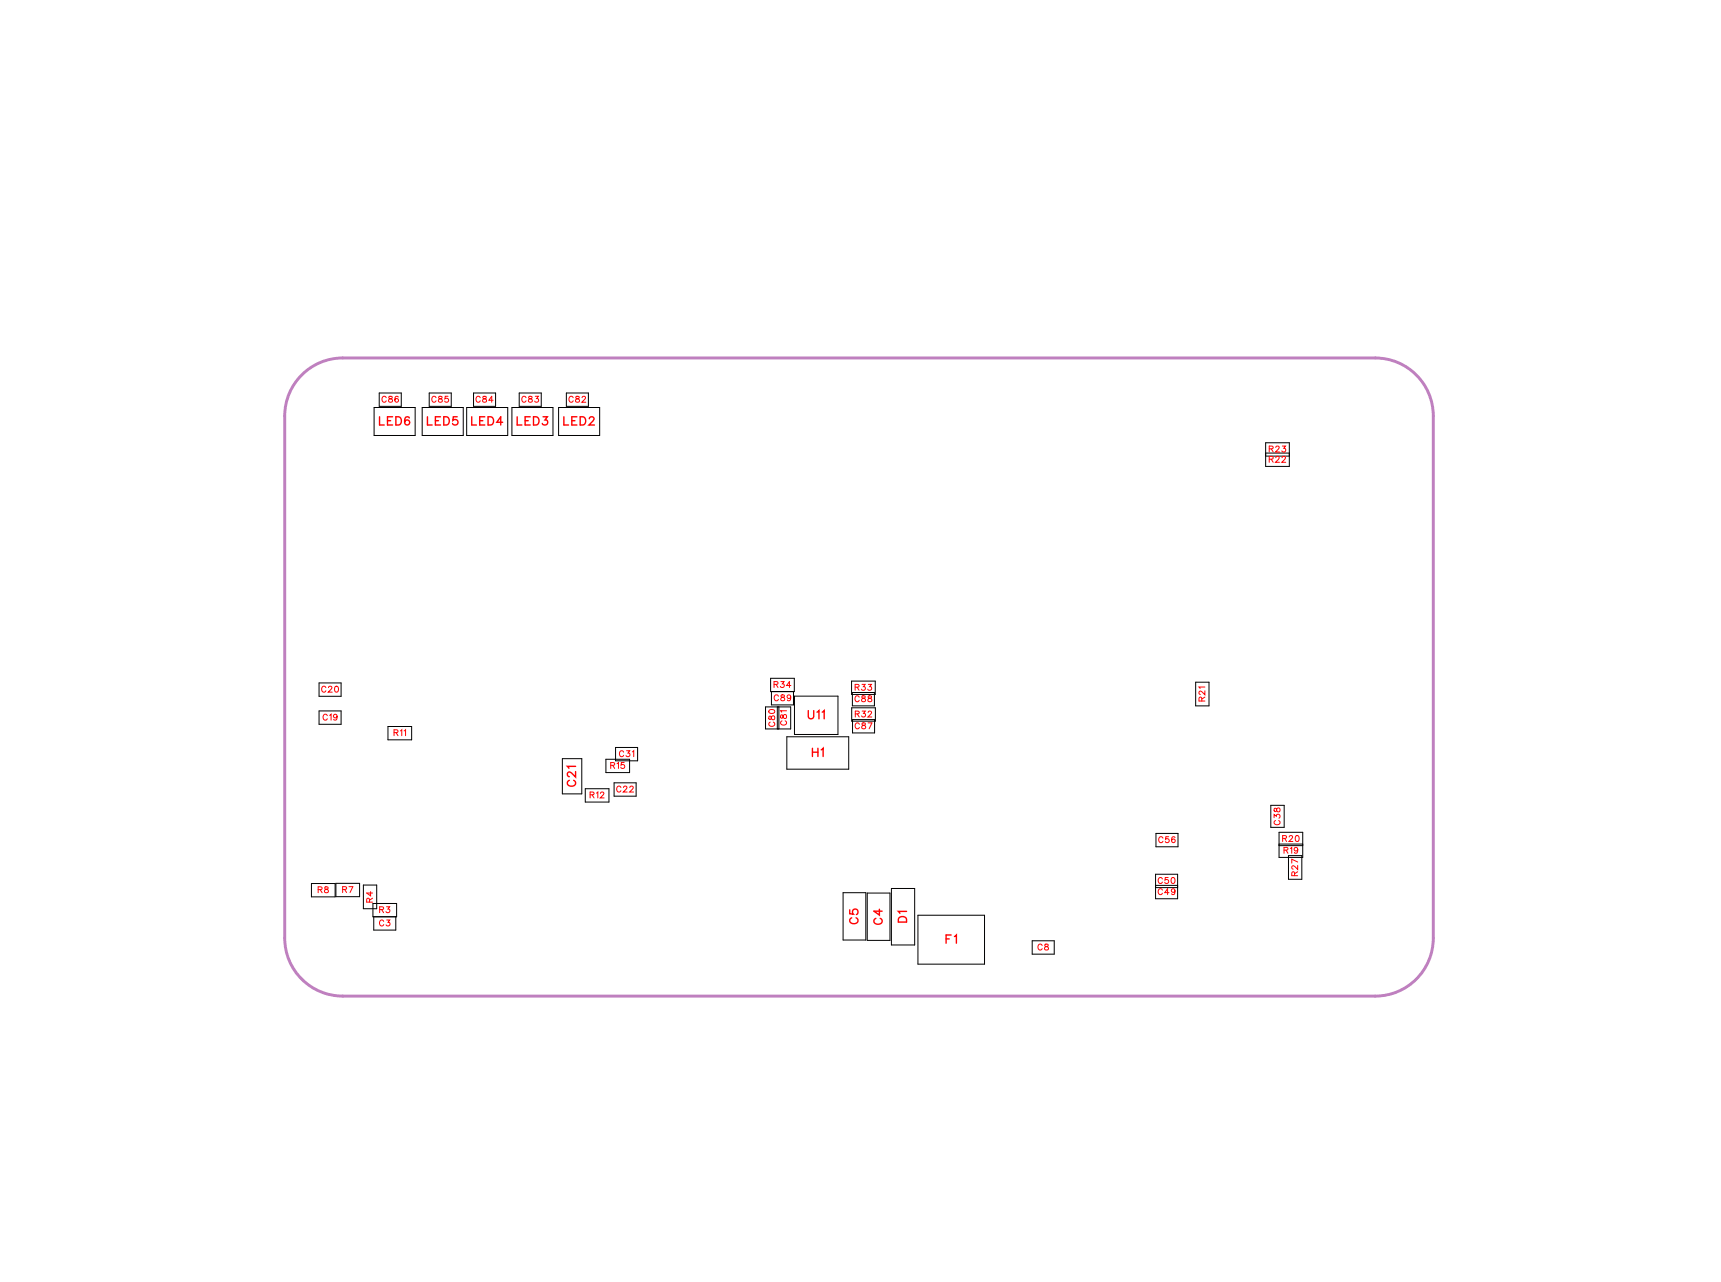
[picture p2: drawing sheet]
<svg xmlns="http://www.w3.org/2000/svg" width="148mm" height="110mm" viewBox="0 0 148 110" stroke-linecap="round" stroke-linejoin="round" font-family="sans-serif">
<path d="M25.7 32.6a5 5 0 0 1 3.8-1.7h89a5 5 0 0 1 5 5v45a5 5 0 0 1-5 5h-89a5 5 0 0 1-5-5v-45a5 5 0 0 1 1.2-3.3z" fill="none" stroke="#bf80bf" stroke-width=".25"/>
<g fill="none" stroke="#000" stroke-width=".09">
<path d="M32.2 35.1h3.6v2.4h-3.6zM32.7 33.9h1.9v1.1h-1.9zM36.4 35.1h3.5v2.4h-3.5zM37 33.9h1.9v1.1h-1.9zM40.2 35.1h3.6v2.4h-3.6zM40.8 33.9h1.9v1.1h-1.9zM44.1 35.1h3.6v2.4h-3.6zM44.8 33.9h1.9v1.1h-1.9zM48.1 35.1h3.6v2.4h-3.6zM48.8 33.9h1.9v1.1h-1.9zM109.1 38.2h2v2h-2zM109.1 39.1h2"/>
<path d="M109.1 39.3h2M27.5 58.9h1.9v1.1h-1.9zM66.4 58.5h2.1v1.1h-2.1zM66.5 59.6v1.2h1.9v-1.2M68.5 60h3.7v3.3h-3.7zM73.4 58.7h2v1.2h-2zM73.5 59.7h1.9v1.1h-1.9zM103.1 58.8h1.1v2h-1.1zM26.8 76.1h2.1v1.2h-2.1zM27.5 61.3h1.9v1.1h-1.9zM29 76.1h2v1.2h-2zM31.3 76.3h1.2v2h-1.2z"/>
<path d="M32.1 77.9h2.1v1.1h-2.1zM32.2 79v1.2h1.9v-1.2M33.4 62.6h2.1v1.2h-2.1zM48.5 65.4h1.6v3h-1.6zM50.4 68h2.1v1.1h-2.1zM52.2 65.4h2.1v1.2h-2.1zM52.9 67.5h1.9v1.1h-1.9zM53.1 64.4h1.9v1.2h-1.9zM66 60.9h2.2v1.9h-2.2zM67 60.9v1.9M67.1 60.9v1.9M67.8 63.5h5.4v2.8h-5.4z"/>
<path d="M72.7 76.9h1.9v4.1h-1.9zM73.4 61h2.1v1.2h-2.1zM73.5 62h1.9v1.2h-1.9zM74.8 77h1.9v4.1h-1.9zM76.8 76.6h2v4.8h-2zM79.1 78.9h5.8v4.2h-5.8zM99.6 75.3h1.9v2.2h-1.9zM99.6 76.3h1.9M99.6 76.5h1.9M99.6 71.8h1.9v1.2h-1.9zM109.5 69.4h1.2v1.9h-1.2zM110.2 71.7h2.1v2.2h-2.1z"/>
<path d="M110.2 72.7h2.1M110.2 72.9h2.1M111.1 73.7h1.1v2.1h-1.1zM89 81.1h1.9v1.1h-1.9z"/>
</g>
<g fill="none" stroke="#f00" stroke-width=".09">
<path d="M33.3 34.3a.19 .19 0 0 0-.2-.1 .19 .19 0 0 0-.2 .2v.1a.19 .19 0 0 0 .2 .2 .19 .19 0 0 0 .2-.2M33.5 34.2v.1a.21 .21 0 0 1 .3 .1 .21 .21 0 0 1 0 .2h-.3v-.2l.3-.1v-.1zM34.3 34.2a.22 .22 0 0 0-.3 .2 .22 .22 0 0 0 .3 .2 .16 .16 0 0 0-.1-.2 .16 .16 0 0 0-.2 .1M37.6 34.3a.19 .19 0 0 0-.2-.1 .19 .19 0 0 0-.2 .2v.1a.19 .19 0 0 0 .2 .2 .19 .19 0 0 0 .2-.2M37.8 34.2v.1a.21 .21 0 0 1 .3 .1 .21 .21 0 0 1 0 .2h-.3v-.2l.3-.1v-.1zM38.6 34.2h-.2v.2a.18 .18 0 0 1 .2 0 .18 .18 0 0 1 0 .2 .18 .18 0 0 1-.3 0M41.4 34.3a.19 .19 0 0 0-.2-.1 .19 .19 0 0 0-.2 .2v.1a.19 .19 0 0 0 .2 .2 .19 .19 0 0 0 .2-.2M41.6 34.2v.1a.21 .21 0 0 1 .3 .1 .21 .21 0 0 1 0 .2h-.3v-.2l.3-.1v-.1zM42.5 34.5h-.4l.3-.3v.5M45.3 34.3a.19 .19 0 0 0-.2-.1 .19 .19 0 0 0-.1 .2v.1a.19 .19 0 0 0 .1 .2 .19 .19 0 0 0 .2-.2M45.6 34.2v.1a.21 .21 0 0 1 .2 .1 .21 .21 0 0 1 0 .2h-.2v-.2l.3-.1-.1-.1zM46.1 34.2h.3l-.1 .2a.17 .17 0 0 1 .1 .2 .17 .17 0 0 1-.3 0"/>
<path d="M49.4 34.3a.19 .19 0 0 0-.2-.1 .19 .19 0 0 0-.2 .2v.1a.19 .19 0 0 0 .2 .2 .19 .19 0 0 0 .2-.2M49.7 34.2v.1a.21 .21 0 0 1 .2 .1 .21 .21 0 0 1 0 .2h-.3v-.2l.3-.1v-.1zM50.2 34.3l.1-.1 .2 .1-.3 .4h.3M109.4 39.6h.3v-.2l-.3-.1v.5M109.4 38.7h.3v-.2l-.3-.1v.6M109.6 39.6l.1 .2M109.6 38.7l.1 .3M110 39.5l.2-.2 .1 .2-.4 .3h.4M110 38.6l.2-.2 .1 .2-.4 .4h.4M110.5 39.5l.2-.2 .1 .2-.3 .3h.3M110.5 38.4h.3l-.1 .2a.17 .17 0 0 1 .1 .3 .17 .17 0 0 1-.3 0M28.1 59.3a.19 .19 0 0 0-.2-.2 .19 .19 0 0 0-.2 .2v.2a.19 .19 0 0 0 .2 .2 .19 .19 0 0 0 .2-.2"/>
<path d="M28.3 59.3l.1-.2 .2 .1-.3 .5h.3M28.9 59.2a.23 .23 0 0 1 .3 .2 .23 .23 0 0 1-.3 .2l-.1-.2zM66.7 59h.3l.1-.2-.4-.1v.6M66.9 59l.2 .3M67.3 58.7h.3l-.2 .2a.18 .18 0 0 1 .2 .3 .17 .17 0 0 1-.3 0M67.3 59.9v.2a.21 .21 0 0 1 .3 0 .21 .21 0 0 1 0 .3l-.3-.1v-.1l.3-.2v-.1zM68.2 59.1h-.4l.2-.4v.6M73.7 59.2h.3v-.1l-.3-.1v.5M73.9 59.2l.1 .3M74.3 59h.3l-.2 .2a.17 .17 0 0 1 .1 .3 .17 .17 0 0 1-.2-.1M74.3 60v.1a.21 .21 0 0 1 .2 .1 .21 .21 0 0 1 .1 .3l-.3-.1v-.1l.3-.2v-.1zM74.8 59h.3l-.1 .2a.17 .17 0 0 1 .1 .3 .17 .17 0 0 1-.3-.1"/>
<path d="M74.9 60v.1a.21 .21 0 0 1 .2 .1 .21 .21 0 0 1 0 .3l-.3-.1v-.1l.3-.2v-.1zM103.9 59.5v.4l-.4-.3-.2 .1 .2 .2M103.9 59.2h-.6l.1 .1M27.4 76.7h.3l.1-.2-.4-.1v.5M27.6 76.7l.2 .2M28 76.5v.1l.3 .2a.17 .17 0 0 1-.2 .1 .17 .17 0 0 1-.1-.1l.3-.2v-.1zM28.2 61.7a.19 .19 0 0 0-.2-.1 .19 .19 0 0 0-.2 .2v.1a.19 .19 0 0 0 .2 .2 .19 .19 0 0 0 .2-.2M28.4 61.7l.1-.1v.5M29.1 61.7a.18 .18 0 0 1-.3 .2 .16 .16 0 0 1 0-.3 .16 .16 0 0 1 .2 0v.4h-.2M29.5 76.7l.3-.1 .1-.1-.4-.1v.5M29.7 76.7l.2 .2M30.1 76.4h.3l-.2 .5"/>
<path d="M31.8 77.8v-.3l-.1-.1-.1 .4h.5M31.9 76.8v.4l-.3-.2h.5M32.1 77.4l-.3 .2M32.7 78.4h.3l.1-.1-.4-.1v.5M32.9 78.4l.2 .3M33.1 79.4a.19 .19 0 0 0-.2-.1 .19 .19 0 0 0-.2 .2v.1a.19 .19 0 0 0 .2 .2 .19 .19 0 0 0 .2-.1M33.3 78.2h.3l-.2 .1a.18 .18 0 0 1 .2 .3 .17 .17 0 0 1-.3 0M33.3 79.3h.3l-.2 .2a.18 .18 0 0 1 .2 .3 .17 .17 0 0 1-.3-.1M34 63.1h.3v-.1l-.3-.1v.5M34.1 63.1l.2 .3M34.5 63l.1-.1v.5M34.8 63l.2-.1v.5"/>
<path d="M50.9 68.5h.3v-.1l-.3-.1v.5M51 68.5l.2 .3M51.4 68.4l.1-.1v.5M51.8 68.4l.2-.1v.1l-.3 .4h.4M52.6 66l.3-.1 .1-.1-.4-.1v.5M52.8 66l.2 .2M53.2 65.8l.1-.1v.5M53.5 67.9a.19 .19 0 0 0-.2-.1 .19 .19 0 0 0-.1 .1v.2a.19 .19 0 0 0 .1 .2 .19 .19 0 0 0 .2-.2M53.7 67.9l.1-.1 .2 .1-.3 .4h.4M53.8 64.8a.19 .19 0 0 0-.3-.1 .19 .19 0 0 0-.1 .2v.1a.19 .19 0 0 0 .1 .2 .19 .19 0 0 0 .3-.1M53.8 65.7h-.2l-.1 .2a.18 .18 0 0 1 .3 0 .18 .18 0 0 1 0 .3 .18 .18 0 0 1-.3-.1M54 64.7h.3l-.2 .2a.18 .18 0 0 1 .2 .3 .17 .17 0 0 1-.3-.1"/>
<path d="M54.3 67.9l.1-.1 .2 .1-.3 .4h.3M54.5 64.8l.1-.1v.5M66.3 61.7v.3h.1a.21 .21 0 0 1 .1-.2 .21 .21 0 0 1 .3-.1v.2l-.1 .1h-.2l-.1-.3zM66.3 61.2a.25 .25 0 0 1 .3-.1 .25 .25 0 0 1 .2 .3 .25 .25 0 0 1-.4 .1 .25 .25 0 0 1-.1-.3zM66.4 62.2a.19 .19 0 0 0-.1 .3 .19 .19 0 0 0 .2 .1h.1a.19 .19 0 0 0 .2-.1 .19 .19 0 0 0-.1-.3M67.1 60a.19 .19 0 0 0-.2-.1 .19 .19 0 0 0-.2 .2v.1a.19 .19 0 0 0 .2 .2 .19 .19 0 0 0 .2-.1M67.3 61.6v.3h.2a.21 .21 0 0 1 0-.3 .21 .21 0 0 1 .3 0v.2l-.1 .1h-.2v-.3zM67.4 62.1a.19 .19 0 0 0-.1 .2 .19 .19 0 0 0 .2 .2h.1a.19 .19 0 0 0 .2-.2 .19 .19 0 0 0-.1-.2M67.8 61.3h-.5l.1 .1M68.2 60.1a.16 .16 0 0 1-.3 .1 .16 .16 0 0 1 0-.3 .16 .16 0 0 1 .2 .1v.4l-.2-.1M73.7 61.5h.3l.1-.1-.4-.1v.5M73.9 61.5l.2 .3"/>
<path d="M74.1 60.1a.19 .19 0 0 0-.3-.1 .19 .19 0 0 0-.1 .2v.1a.19 .19 0 0 0 .1 .2 .19 .19 0 0 0 .3-.1M74.1 62.4a.19 .19 0 0 0-.2-.1 .19 .19 0 0 0-.2 .2v.1a.19 .19 0 0 0 .2 .2 .19 .19 0 0 0 .2-.1M74.3 61.3h.3l-.2 .2a.18 .18 0 0 1 .2 .3 .17 .17 0 0 1-.3-.1M74.3 62.3v.2a.21 .21 0 0 1 .3 0 .21 .21 0 0 1 0 .3h-.3v-.2l.3-.2v-.1zM74.8 62.3h.4l-.3 .5M74.8 61.4l.2-.1 .1 .1-.3 .4h.3M100.2 75.8a.19 .19 0 0 0-.2-.2 .19 .19 0 0 0-.2 .2v.2a.19 .19 0 0 0 .2 .1 .19 .19 0 0 0 .2-.1M100.2 76.7a.19 .19 0 0 0-.2-.1 .19 .19 0 0 0-.2 .2v.1a.19 .19 0 0 0 .2 .2 .19 .19 0 0 0 .2-.1M100.2 72.2a.19 .19 0 0 0-.2-.1 .19 .19 0 0 0-.1 .2v.1a.19 .19 0 0 0 .1 .2 .19 .19 0 0 0 .2-.1M100.7 75.6h-.3v.3a.18 .18 0 0 1 .3-.1 .18 .18 0 0 1 0 .3 .18 .18 0 0 1-.3-.1M100.7 72.1h-.2v.2a.18 .18 0 0 1 .2 0 .18 .18 0 0 1 0 .3 .18 .18 0 0 1-.3-.1M100.8 76.9h-.4l.2-.3v.5"/>
<path d="M101 75.7a.23 .23 0 0 1 .3 .2 .23 .23 0 0 1-.3 .2l-.1-.2zM101.3 72.2v-.1a.22 .22 0 0 0-.3 .3 .22 .22 0 0 0 .3 .2 .16 .16 0 0 0-.1-.3 .16 .16 0 0 0-.2 .2M101.3 76.8a.16 .16 0 0 1-.2 .1 .16 .16 0 0 1-.1-.3 .16 .16 0 0 1 .3 .1l-.1 .4-.2-.1M103.6 60.4v-.3h-.2l-.1 .3h.6M103.9 60.1l-.3 .2M109.8 70.5v-.3l.2 .1a.17 .17 0 0 1 .3-.1 .17 .17 0 0 1-.1 .3M109.8 69.7v.2h.2a.21 .21 0 0 1 .1-.2 .21 .21 0 0 1 .2 0v.2l-.1 .1-.1-.1-.1-.2zM109.9 70.7a.19 .19 0 0 0-.1 .2 .19 .19 0 0 0 .2 .2h.1a.19 .19 0 0 0 .2-.2 .19 .19 0 0 0-.1-.2M110.6 72.3l.2-.1 .1-.1-.3-.1v.5M110.7 73.3h.3v-.2l-.3-.1v.5M110.7 72.3l.2 .2M110.8 73.3l.2 .2"/>
<path d="M111.1 72.1l.2-.1 .1 .2-.3 .3h.3M111.2 73.1l.1-.1v.5M111.6 75.5v-.3l-.2-.1-.1 .4h.6M111.7 72a.23 .23 0 0 1 .3 .3 .23 .23 0 0 1-.3 .2l-.1-.2zM111.9 74.6v.3l-.4-.3-.2 .1 .2 .2M111.9 75.1l-.3 .2M111.9 74.3l-.6-.2v.3M111.9 73.2a.16 .16 0 0 1-.3 .1 .16 .16 0 0 1 0-.2 .16 .16 0 0 1 .2 0v.4h-.2M89.8 81.5a.19 .19 0 0 0-.2-.1 .19 .19 0 0 0-.1 .2v.1a.19 .19 0 0 0 .1 .2 .19 .19 0 0 0 .2-.1M90.1 81.4v.1a.21 .21 0 0 1 .2 .1 .21 .21 0 0 1 0 .3l-.2-.1v-.1l.2-.2v-.1z"/>
</g>
<g fill="none" stroke="#f00" stroke-width=".12">
<path d="M32.7 35.9v.7h.4M33.4 36.3h.3M33.8 35.9h-.4v.7h.4M34.1 35.9h.3a.38 .38 0 0 1 .2 .4 .38 .38 0 0 1-.2 .3h-.3zM35.3 36h-.1a.35 .35 0 0 0-.4 .2 .35 .35 0 0 0 .3 .4 .22 .22 0 0 0 .2-.2 .22 .22 0 0 0-.2-.2 .22 .22 0 0 0-.2 .2M36.8 35.9v.7h.4M37.5 36.3h.3M38 35.9h-.5v.7h.5M38.3 35.9h.2a.38 .38 0 0 1 .2 .4 .38 .38 0 0 1-.2 .3h-.2zM39.4 35.9h-.3l-.1 .3a.25 .25 0 0 1 .4 0 .25 .25 0 0 1 0 .4 .25 .25 0 0 1-.4-.1M40.7 35.9v.7h.4M41.3 36.3h.3"/>
<path d="M41.8 35.9h-.5v.7h.5M42.1 35.9h.2a.38 .38 0 0 1 .2 .4 .38 .38 0 0 1-.2 .3h-.2zM43.3 36.4h-.5l.4-.5v.7M44.6 35.9v.7h.4M45.3 36.3h.2M45.7 35.9h-.4v.7h.4M46 35.9h.2a.38 .38 0 0 1 .3 .4 .38 .38 0 0 1-.3 .3h-.2zM46.8 35.9h.4l-.2 .3a.24 .24 0 0 1 .2 .4 .25 .25 0 0 1-.5-.1M48.6 35.9v.7h.4M49.3 36.3h.3M49.7 35.9h-.4v.7h.4M50 35.9h.2a.38 .38 0 0 1 .3 .4 .38 .38 0 0 1-.3 .3h-.2z"/>
<path d="M50.8 36.1l.1-.2h.2l.1 .2-.1 .2-.3 .3h.4M49.1 67.3a.26 .26 0 0 0-.2 .3 .26 .26 0 0 0 .3 .2h.1a.26 .26 0 0 0 .3-.2 .26 .26 0 0 0-.2-.3M49.6 66.5v.5l-.3-.4-.3-.1-.1 .2v.1l.2 .1M49.6 66.1h-.7l.1 .1M69.7 61.2v.6l.2 .2 .2-.1v-.7M70 64.5v.7M70 64.8h.5M70.4 61.4l.2-.2v.8M70.5 64.5v.7M70.8 64.6l.1-.1v.7M70.9 61.4l.1-.2v.8M73.2 78.4v.4h.3a.25 .25 0 0 1 0-.4 .25 .25 0 0 1 .4 .1 .25 .25 0 0 1-.1 .3"/>
<path d="M73.4 79.1a.26 .26 0 0 0-.2 .3 .26 .26 0 0 0 .3 .2h.2a.26 .26 0 0 0 .3-.2 .26 .26 0 0 0-.2-.3M75.5 79.2a.26 .26 0 0 0-.2 .2 .26 .26 0 0 0 .3 .3h.2a.26 .26 0 0 0 .2-.3 .26 .26 0 0 0-.1-.2M75.8 78.4v.5l-.5-.4h.7M77.5 79.1l.2-.1 .3 .1 .1 .4h-.7zM78.1 78.6h-.7l.2 .1M81.5 80.9h.3M82 80.6h-.5v.7M82.3 80.7l.1-.1v.7"/>
</g>
<g font-size="1.2" fill="#fff">
<text x="32.7" y="36.9">LED6</text>
<text x="36.8" y="36.9">LED5</text>
<text x="40.6" y="36.9">LED4</text>
<text x="44.5" y="36.9">LED3</text>
<text x="48.5" y="36.9">LED2</text>
<text x="69.6" y="62.3">U11</text>
<text x="70" y="65.5">H1</text>
<text x="49.9" y="67.8" transform="rotate(-90 49.9 67.8)">C21</text>
<text x="74.2" y="79.7" transform="rotate(-90 74.2 79.7)">C5</text>
<text x="76.3" y="79.7" transform="rotate(-90 76.3 79.7)">C4</text>
<text x="78.4" y="79.5" transform="rotate(-90 78.4 79.5)">D1</text>
<text x="81.5" y="81.6">F1</text>
</g>
<g font-size=".9" fill="#fff">
<text x="32.9" y="34.9">C86</text>
<text x="37.2" y="34.9">C85</text>
<text x="41" y="34.9">C84</text>
<text x="44.9" y="34.9">C83</text>
<text x="49" y="34.9">C82</text>
<text x="109.4" y="40.1">R22</text>
<text x="109.4" y="39.2">R23</text>
<text x="27.7" y="59.9">C20</text>
<text x="66.7" y="59.5">R34</text>
<text x="73.7" y="59.7">R33</text>
<text x="27.8" y="62.3">C19</text>
<text x="33.9" y="63.6">R11</text>
<text x="53.3" y="65.4">C31</text>
<text x="66.7" y="60.6">C89</text>
<text x="67" y="62.6" transform="rotate(-90 67 62.6)">C80</text>
<text x="68" y="62.5" transform="rotate(-90 68 62.5)">C81</text>
<text x="73.7" y="60.7">C88</text>
<text x="73.7" y="63">C87</text>
<text x="73.7" y="62">R32</text>
<text x="104.1" y="60.5" transform="rotate(-90 104.1 60.5)">R21</text>
<text x="50.8" y="69">R12</text>
<text x="52.6" y="66.4">R15</text>
<text x="53.1" y="68.5">C22</text>
<text x="110.5" y="71.1" transform="rotate(-90 110.5 71.1)">C38</text>
<text x="27.4" y="77.2">R8</text>
<text x="29.5" y="77.1">R7</text>
<text x="32.3" y="77.8" transform="rotate(-90 32.3 77.8)">R4</text>
<text x="99.8" y="77.3">C49</text>
<text x="99.8" y="76.4">C50</text>
<text x="99.8" y="72.8">C56</text>
<text x="110.5" y="72.7">R20</text>
<text x="110.6" y="73.8">R19</text>
<text x="112.1" y="75.5" transform="rotate(-90 112.1 75.5)">R27</text>
<text x="32.7" y="80">C3</text>
<text x="32.7" y="78.9">R3</text>
<text x="89.4" y="82.1">C8</text>
</g>
</svg>
